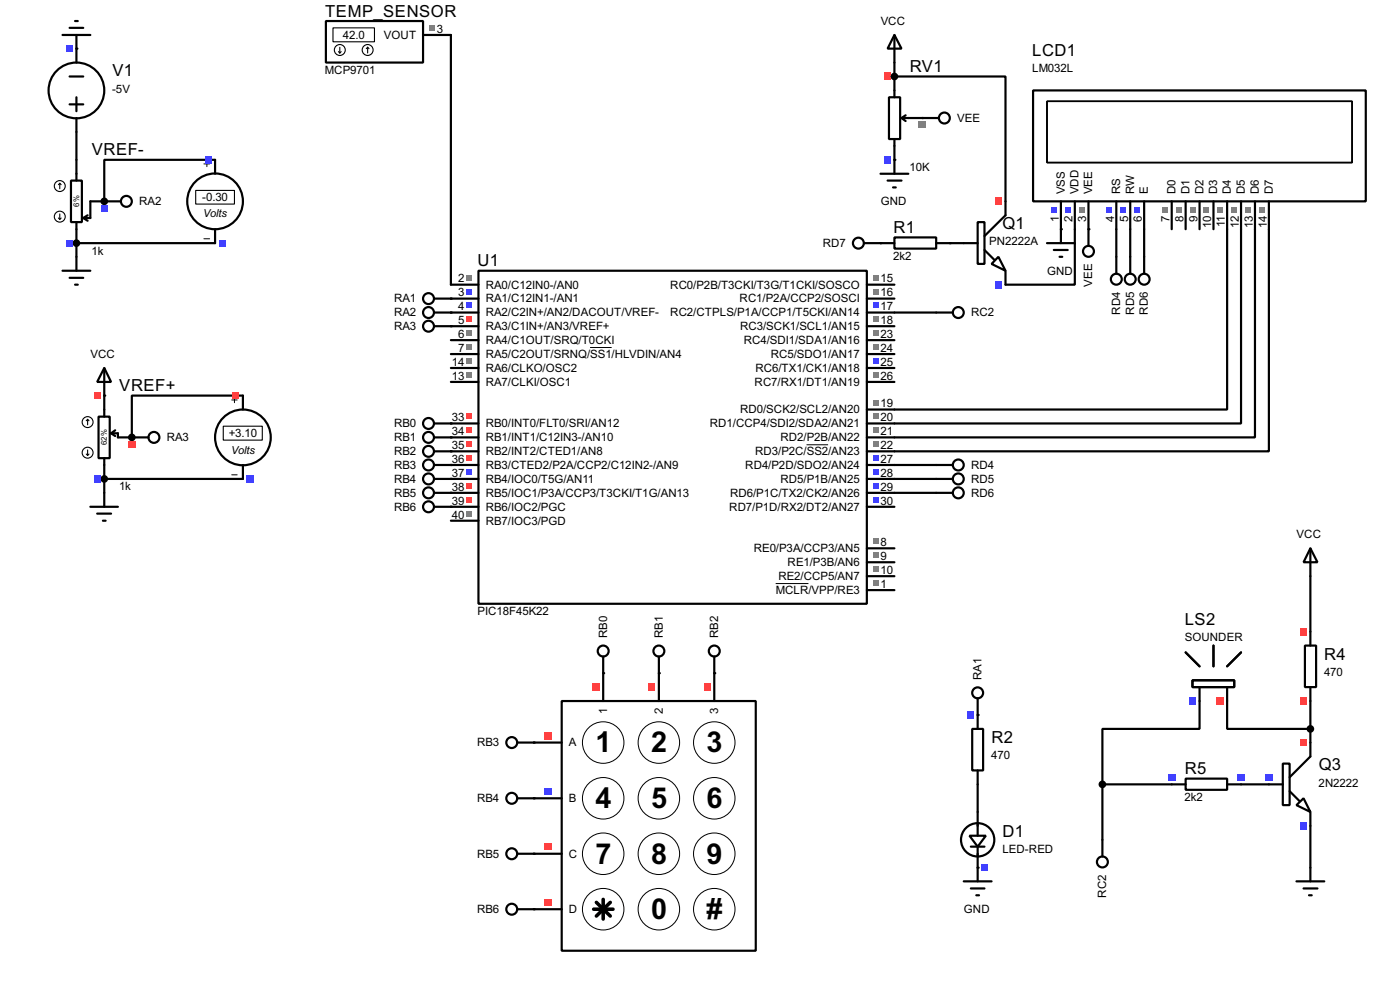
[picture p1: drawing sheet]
<svg xmlns="http://www.w3.org/2000/svg" width="256mm" height="180mm" viewBox="0 0 256 180" stroke-linecap="round" stroke-linejoin="round" font-family="sans-serif">
<g fill="#000">
<circle cx="14" cy="8.9" r=".2"/>
<circle cx="163.9" cy="14" r=".2"/>
<circle cx="19.1" cy="36.9" r=".2"/>
<circle cx="163.9" cy="29.3" r=".2"/>
<circle cx="169" cy="21.6" r=".2"/>
<circle cx="14" cy="44.5" r=".2"/>
<circle cx="82.6" cy="57.2" r=".2"/>
<circle cx="82.6" cy="54.7" r=".2"/>
<circle cx="82.6" cy="59.7" r=".2"/>
<circle cx="161.3" cy="44.5" r=".2"/>
<circle cx="174" cy="44.5" r=".2"/>
<circle cx="194.4" cy="42" r=".2"/>
<circle cx="199.4" cy="42" r=".2"/>
<circle cx="19.1" cy="72.4" r=".2"/>
<circle cx="82.6" cy="77.5" r=".2"/>
<circle cx="19.1" cy="87.7" r=".2"/>
<circle cx="24.2" cy="80.1" r=".2"/>
<circle cx="82.6" cy="92.8" r=".2"/>
<circle cx="82.6" cy="90.2" r=".2"/>
<circle cx="82.6" cy="82.6" r=".2"/>
<circle cx="82.6" cy="85.1" r=".2"/>
<circle cx="82.6" cy="80.1" r=".2"/>
<circle cx="82.6" cy="87.7" r=".2"/>
<circle cx="97.8" cy="135.9" r=".2"/>
<circle cx="110.5" cy="123.2" r=".2"/>
<circle cx="120.7" cy="123.2" r=".2"/>
<circle cx="130.9" cy="123.2" r=".2"/>
<circle cx="179.1" cy="130.9" r=".2"/>
<circle cx="97.8" cy="156.3" r=".2"/>
<circle cx="97.8" cy="146.1" r=".2"/>
<circle cx="179.1" cy="158.8" r=".2"/>
<circle cx="97.8" cy="166.4" r=".2"/>
</g>
<g fill="none" stroke="#000" stroke-width=".4">
<path d="M82.6 6.4v45.7M162.9 17.8h2v7.7h-2zM163.9 6.4l1.3 2.5h-2.6zM163.9 14h20.3v22.9M163.9 6.4v11.4M14 24.2v5.1M39.4 29.3h-20.3v7.6M161.3 31.8h5.1M162.6 33.1h2.6M163.6 34.3h.5M163.9 25.5v6.3M165.2 21.6h6.8"/>
<path d="M165.2 21.6l.7 .6M165.9 21.1l-.7 .5M39.4 44.5h-25.4v2.5M163.9 57.2h7.6M196.9 42v10.1h-12.7M204.5 42v8.1M207.1 42v8.1M209.6 42v8.1M224.8 42v33h-60.9M227.4 42v35.5h-63.5M229.9 42v38.1h-66M232.5 42v40.6h-68.6"/>
<path d="M44.5 72.4h-20.3v7.7M44.5 87.7h-25.4v2.5M163.9 85.1h10.7M163.9 87.7h10.7M163.9 90.2h10.7M240.1 105.5v10.1M219.8 128.3v5.1h-17.8v10.2M224.8 128.3v5.1h15.3M240.1 128.3v7.6M179.1 143.6v5M202 143.6h12.7M202 143.6v10.1"/>
<path d="M227.4 143.6h5.1M240.1 151.2v7.6"/>
<circle cx="173" cy="21.6" r="1"/>
<circle cx="204.5" cy="51.1" r="1"/>
<circle cx="207" cy="51.1" r="1"/>
<circle cx="209.6" cy="51.1" r="1"/>
<circle cx="175.5" cy="87.7" r="1"/>
<circle cx="175.5" cy="85.1" r="1"/>
<circle cx="175.5" cy="90.2" r="1"/>
</g>
<path d="M162 28.6h1.2v1.3h-1.2z" fill="#4040ff"/>
<path d="M162 13.4h1.2v1.3h-1.2z" fill="#ff4040"/>
<path d="M168.3 22.3h1.3v1.2h-1.3z" fill="#808080"/>
<g fill="none" stroke="#000" stroke-width=".4">
<path d="M184.2 36.9v2.5l-3.8 3.8M174 44.5h5.1M179.1 40.7h1.3v7.6h-1.3zM180.4 45.8l1.8 1.8M182.9 47l1.3 2.6-2.5-1.3zM184.2 49.6v2.5M199.4 42v3"/>
<circle cx="199.4" cy="46" r="1"/>
</g>
<circle cx="163.8" cy="14" r=".5" fill="#000" stroke="#000" stroke-width=".4"/>
<path d="M182.3 36.2h1.3v1.3h-1.3z" fill="#ff4040"/>
<path d="M182.3 51.5h1.3v1.3h-1.3z" fill="#4040ff"/>
<g fill="none" stroke="#000" stroke-width=".4">
<path d="M158.3 44.5h5.6M163.9 43.5h7.6v2h-7.6zM171.5 44.5h2.5M79.6 77.5h3M79.6 80.1h3M79.6 82.6h3M79.6 87.7h3M79.6 85.1h3M79.6 90.2h3M79.6 92.8h3M94.8 135.9h8.1M102.9 128.3h35.6v45.7h-35.6z"/>
<path d="M110.5 120.2v8.1M120.7 120.2v8.1M130.9 120.2v8.1M94.8 146.1h8.1M94.8 156.3h8.1M94.8 166.4h8.1"/>
<circle cx="157.2" cy="44.5" r="1"/>
<circle cx="78.5" cy="77.5" r="1"/>
<circle cx="78.5" cy="82.6" r="1"/>
<circle cx="78.5" cy="87.7" r="1"/>
<circle cx="78.5" cy="92.8" r="1"/>
<circle cx="78.5" cy="85.1" r="1"/>
<circle cx="78.5" cy="80.1" r="1"/>
<circle cx="78.5" cy="90.2" r="1"/>
<circle cx="110.5" cy="119.2" r="1"/>
<circle cx="120.7" cy="119.2" r="1"/>
<circle cx="130.8" cy="119.2" r="1"/>
<circle cx="93.7" cy="135.9" r="1"/>
<circle cx="93.7" cy="146.1" r="1"/>
<circle cx="93.7" cy="156.3" r="1"/>
<circle cx="93.7" cy="166.4" r="1"/>
</g>
<g fill="none" stroke="#000" stroke-width=".18">
<circle cx="110.5" cy="135.9" r="3.8"/>
<circle cx="120.7" cy="135.9" r="3.8"/>
<circle cx="130.8" cy="135.9" r="3.8"/>
<circle cx="110.5" cy="146.1" r="3.8"/>
<circle cx="110.5" cy="156.3" r="3.8"/>
<circle cx="120.7" cy="156.3" r="3.8"/>
<circle cx="120.7" cy="146.1" r="3.8"/>
<circle cx="130.8" cy="156.3" r="3.8"/>
<circle cx="130.8" cy="146.1" r="3.8"/>
<circle cx="110.5" cy="166.4" r="3.8"/>
<circle cx="120.7" cy="166.4" r="3.8"/>
<circle cx="130.8" cy="166.4" r="3.8"/>
</g>
<path d="M108.8 166.4h3.5M109.3 165.2l2.5 2.5M110.5 164.6v3.6M111.8 165.2l-2.5 2.5" fill="none" stroke="#000" stroke-width=".65"/>
<g fill="#ff4040">
<path d="M108.6 125.1h1.3v1.3h-1.3z"/>
<path d="M118.8 125.1h1.3v1.3h-1.3z"/>
<path d="M129 125.1h1.2v1.3h-1.2z"/>
<path d="M99.7 134h1.3v1.3h-1.3z"/>
</g>
<path d="M99.7 144.2h1.3v1.3h-1.3z" fill="#4040ff"/>
<g fill="#ff4040">
<path d="M99.7 154.4h1.3v1.2h-1.3z"/>
<path d="M99.7 164.5h1.3v1.3h-1.3z"/>
</g>
<g fill="none" stroke="#000" stroke-width=".4">
<path d="M189.3 16.6h60.9v20.3h-60.9zM194.4 36.9v7.6M196.9 36.9v5.1M199.4 36.9v5.1M204.5 36.9v5.1M207.1 36.9v5.1M209.6 36.9v5.1M214.7 36.9v5.1M217.2 36.9v5.1M219.8 36.9v5.1M222.3 36.9v5.1M224.8 36.9v5.1"/>
<path d="M227.4 36.9v5.1M229.9 36.9v5.1M232.5 36.9v5.1M191.8 44.5h5.1M193.1 45.8h2.5M194.1 47h.5"/>
</g>
<path d="M191.8 18.6h55.9v11.2h-55.9z" fill="none" stroke="#000" stroke-width=".25"/>
<g fill="#808080">
<path d="M230.7 38h1v1h-1z"/>
<path d="M228.1 38h1.1v1h-1.1z"/>
<path d="M225.6 38h1v1h-1z"/>
<path d="M223.1 38h1v1h-1z"/>
<path d="M220.5 38h1v1h-1z"/>
<path d="M218 38h1v1h-1z"/>
<path d="M215.4 38h1.1v1h-1.1z"/>
<path d="M212.9 38h1v1h-1z"/>
</g>
<g fill="#4040ff">
<path d="M207.8 38h1v1h-1z"/>
<path d="M205.3 38h1v1h-1z"/>
<path d="M202.7 38h1.1v1h-1.1z"/>
<path d="M192.6 38h1v1h-1z"/>
<path d="M195.1 38h1v1h-1z"/>
</g>
<path d="M197.7 38h1v1h-1z" fill="#808080"/>
<g fill="none" stroke="#000" stroke-width=".4">
<path d="M177.6 153h3l-1.5 2zM177.9 155h2.5M179.1 148.6v4.4M179.1 155v3.8"/>
<circle cx="179.1" cy="153.7" r="3.1"/>
</g>
<path d="M179.8 158.2h1.2v1.2h-1.2z" fill="#4040ff"/>
<g fill="none" stroke="#000" stroke-width=".4">
<path d="M171.5 57.2h3.1M235 139.8h1.3v7.6h-1.3zM240.1 135.9v2.6l-3.8 3.8M179.1 158.8v2.5M232.5 143.6h2.5M236.3 144.8l1.8 1.8M237.5 147.4l1.3-1.3 1.3 2.5zM240.1 148.6v2.6M176.6 161.3h5.1M177.9 162.6h2.5M178.9 163.9h.5"/>
<circle cx="175.5" cy="57.2" r="1"/>
</g>
<path d="M231.8 141.7h1.3v1.2h-1.3z" fill="#4040ff"/>
<path d="M238.2 135.3h1.2v1.3h-1.2z" fill="#ff4040"/>
<path d="M238.2 150.5h1.2v1.3h-1.2z" fill="#4040ff"/>
<path d="M239.1 118.2h2v7.6h-2zM240.1 115.6v2.6M240.1 125.8v2.5" fill="none" stroke="#000" stroke-width=".4"/>
<g fill="#ff4040">
<path d="M238.2 127.7h1.2v1.3h-1.2z"/>
<path d="M238.2 115h1.2v1.3h-1.2z"/>
</g>
<path d="M240.1 100.4l1.3 2.5h-2.6zM240.1 100.4v5.1M214.7 143.6h2.5M217.2 142.5h7.6v2.1h-7.6zM224.8 143.6h2.6M240.1 158.8v2.5M237.5 161.3h5.1M238.8 162.6h2.6M239.8 163.9h.5" fill="none" stroke="#000" stroke-width=".4"/>
<g fill="#4040ff">
<path d="M226.7 141.7h1.3v1.2h-1.3z"/>
<path d="M214 141.7h1.3v1.2h-1.3z"/>
</g>
<path d="M217.2 119.4l2.6 2.6M222.3 118.2v3.8M227.4 119.4l-2.6 2.6M218.5 124.5h7.6v1.3h-7.6zM219.8 125.8v2.5M224.8 125.8v2.5" fill="none" stroke="#000" stroke-width=".4"/>
<path d="M217.9 127.7h1.2v1.3h-1.2z" fill="#4040ff"/>
<path d="M222.9 127.7h1.3v1.3h-1.3z" fill="#ff4040"/>
<g fill="#000" stroke="#000" stroke-width=".4">
<circle cx="240" cy="133.4" r=".5"/>
<circle cx="201.9" cy="143.6" r=".5"/>
</g>
<g fill="none" stroke="#000" stroke-width=".4">
<path d="M59.7 3.9h17.8v7.6h-17.8zM77.5 6.4h5.1M202 153.7v3.1"/>
<circle cx="201.9" cy="157.8" r="1"/>
</g>
<g fill="none" stroke="#000" stroke-width=".2">
<path d="M61 5.1h7.6v2.6h-7.6zM62 9.5l.3 .2M62.3 8.7v1M62.5 9.5l-.2 .2M67.4 8.7l-.3 .2M67.4 8.7l.2 .2M67.4 8.7v1"/>
<circle cx="62.2" cy="9.2" r="1"/>
<circle cx="67.3" cy="9.2" r="1"/>
</g>
<path d="M78.7 4.6h1v1h-1z" fill="#808080"/>
<g fill="none" stroke="#000" stroke-width=".4">
<path d="M178.1 133.4h2v7.6h-2zM179.1 127.8v5.6M179.1 141v2.6"/>
<circle cx="179.1" cy="126.8" r="1"/>
</g>
<path d="M177.2 130.2h1.3v1.3h-1.3z" fill="#4040ff"/>
<g fill="none" stroke="#000" stroke-width=".4">
<path d="M79.6 54.7h3M44.5 72.4v2.6M16.6 92.8h5M17.8 94h2.6M18.9 95.3h.5M19.1 90.2v2.6M44.5 85.1v2.6"/>
<circle cx="78.5" cy="54.7" r="1"/>
<circle cx="44.5" cy="80.1" r="5.1"/>
</g>
<path d="M42.5 73.2h1M43 72.7v1M42.5 86.9h1" fill="none" stroke="#000" stroke-width=".18"/>
<path d="M40.9 78h7.2v2.6h-7.2z" fill="none" stroke="#000" stroke-width=".2"/>
<path d="M45.1 87h1.3v1.3h-1.3z" fill="#4040ff"/>
<path d="M42.6 71.8h1.3v1.3h-1.3z" fill="#ff4040"/>
<g fill="none" stroke="#000" stroke-width=".4">
<path d="M79.6 57.2h8.1M79.6 59.7h8.1M82.6 52.1h5.1M82.6 54.7h5.1M87.7 49.6h71.1v60.9h-71.1zM158.8 57.2h5.1M158.8 59.7h5.1M158.8 52.1h5.1M158.8 54.7h5.1M82.6 62.3h5.1M82.6 64.8h5.1M82.6 67.4h5.1"/>
<path d="M82.6 69.9h5.1M82.6 77.5h5.1M158.8 62.3h5.1M158.8 64.8h5.1M158.8 67.4h5.1M158.8 69.9h5.1M158.8 77.5h5.1M158.8 75h5.1M82.6 87.7h5.1M82.6 90.2h5.1M82.6 92.8h5.1M82.6 95.3h5.1"/>
<path d="M82.6 80.1h5.1M82.6 82.6h5.1M82.6 85.1h5.1M158.8 87.7h5.1M158.8 90.2h5.1M158.8 92.8h5.1M158.8 80.1h5.1M158.8 82.6h5.1M158.8 85.1h5.1M158.8 108h5.1M158.8 100.4h5.1M158.8 102.9h5.1"/>
<path d="M158.8 105.5h5.1"/>
<circle cx="78.5" cy="57.2" r="1"/>
<circle cx="78.5" cy="59.7" r="1"/>
</g>
<path d="M108.1 63.6h4M147.8 81.4h3.9M142.1 106.8h6" fill="none" stroke="#000" stroke-width=".18"/>
<path d="M85.5 60.5h1v1h-1z" fill="#808080"/>
<path d="M85.5 85.9h1v1h-1z" fill="#4040ff"/>
<g fill="#ff4040">
<path d="M85.5 88.4h1v1.1h-1z"/>
<path d="M85.5 91h1v1h-1z"/>
</g>
<g fill="#808080">
<path d="M85.5 93.5h1v1h-1z"/>
<path d="M159.9 50.3h1.1v1.1h-1.1z"/>
<path d="M159.9 58h1.1v1h-1.1z"/>
<path d="M159.9 60.5h1.1v1h-1.1z"/>
<path d="M159.9 63h1.1v1.1h-1.1z"/>
</g>
<path d="M159.9 65.6h1.1v1h-1.1z" fill="#4040ff"/>
<g fill="#808080">
<path d="M159.9 68.1h1.1v1h-1.1z"/>
<path d="M159.9 52.9h1.1v1h-1.1z"/>
</g>
<path d="M159.9 55.4h1.1v1h-1.1z" fill="#4040ff"/>
<path d="M85.5 50.3h1v1.1h-1z" fill="#808080"/>
<path d="M85.5 52.9h1v1h-1z" fill="#4040ff"/>
<path d="M85.5 58h1v1h-1z" fill="#ff4040"/>
<path d="M85.5 55.4h1v1h-1z" fill="#4040ff"/>
<g fill="#808080">
<path d="M159.9 106.2h1.1v1h-1.1z"/>
<path d="M85.5 65.6h1v1h-1z"/>
<path d="M85.5 68.1h1v1h-1z"/>
</g>
<g fill="#ff4040">
<path d="M85.5 75.7h1v1.1h-1z"/>
<path d="M85.5 78.3h1v1h-1z"/>
<path d="M85.5 80.8h1v1h-1z"/>
<path d="M85.5 83.4h1v1h-1z"/>
</g>
<g fill="#808080">
<path d="M85.5 63h1v1.1h-1z"/>
<path d="M159.9 73.2h1.1v1h-1.1z"/>
<path d="M159.9 80.8h1.1v1h-1.1z"/>
</g>
<g fill="#4040ff">
<path d="M159.9 83.4h1.1v1h-1.1z"/>
<path d="M159.9 85.9h1.1v1h-1.1z"/>
<path d="M159.9 88.4h1.1v1.1h-1.1z"/>
<path d="M159.9 91h1.1v1h-1.1z"/>
</g>
<g fill="#808080">
<path d="M159.9 75.7h1.1v1.1h-1.1z"/>
<path d="M159.9 78.3h1.1v1h-1.1z"/>
<path d="M159.9 98.6h1.1v1h-1.1z"/>
<path d="M159.9 101.1h1.1v1.1h-1.1z"/>
<path d="M159.9 103.7h1.1v1h-1.1z"/>
</g>
<g fill="none" stroke="#000" stroke-width=".4">
<path d="M18.1 76.3h2v7.6h-2zM19.1 67.4l1.3 2.5h-2.6zM19.1 67.4v8.9M20.4 79.3h1.2v.8h5.6M20.4 79.3l.7 .5M21.1 78.8l-.7 .5M19.1 83.9v3.8"/>
<circle cx="28.2" cy="80.1" r="1"/>
</g>
<g fill="#000" stroke="#000" stroke-width=".4">
<circle cx="19.1" cy="87.7" r=".5"/>
<circle cx="24.1" cy="80.1" r=".5"/>
</g>
<g fill="none" stroke="#000" stroke-width=".2">
<path d="M16.1 76.8l-.3 .2M16.1 76.8l.2 .2M16.1 76.8v1M15.8 83.1l.3 .3M16.1 82.4v1M16.3 83.1l-.2 .3"/>
<circle cx="16" cy="77.3" r="1"/>
<circle cx="16" cy="82.9" r="1"/>
</g>
<path d="M17.2 87h1.3v1.3h-1.3z" fill="#4040ff"/>
<g fill="#ff4040">
<path d="M17.2 71.8h1.3v1.3h-1.3z"/>
<path d="M23.5 80.7h1.3v1.3h-1.3z"/>
</g>
<g fill="none" stroke="#000" stroke-width=".4">
<path d="M11.5 6.4h5.1M12.8 5.1h2.5M12.8 19.1h2.5M12.8 14h2.5M13.8 3.9h.5M14 6.4v5.1M14 17.8v2.6M14 21.6v2.6"/>
<circle cx="14" cy="16.6" r="5.1"/>
</g>
<path d="M12.1 8.3h1.3v1.3h-1.3z" fill="#4040ff"/>
<g fill="none" stroke="#000" stroke-width=".4">
<path d="M39.4 29.3v2.5M11.5 49.6h5.1M12.8 50.9h2.5M13.8 52.1h.5M14 47v2.6M39.4 42v2.5"/>
<circle cx="39.4" cy="36.9" r="5.1"/>
</g>
<path d="M37.4 30h1M37.9 29.5v1M37.4 43.7h1" fill="none" stroke="#000" stroke-width=".18"/>
<path d="M35.9 34.9h7.1v2.5h-7.1z" fill="none" stroke="#000" stroke-width=".2"/>
<g fill="#4040ff">
<path d="M40.1 43.9h1.2v1.2h-1.2z"/>
<path d="M37.5 28.6h1.3v1.3h-1.3z"/>
</g>
<g fill="none" stroke="#000" stroke-width=".4">
<path d="M13 33.1h2v7.6h-2zM14 29.3v3.8M15.3 39.9l.8 .5M16.1 39.4l-.8 .5M22.2 36.9h-5.6v3h-1.3M14 40.7v3.8"/>
<circle cx="23.1" cy="36.9" r="1"/>
</g>
<g fill="#000" stroke="#000" stroke-width=".4">
<circle cx="19.1" cy="36.9" r=".5"/>
<circle cx="14" cy="44.5" r=".5"/>
</g>
<g fill="none" stroke="#000" stroke-width=".2">
<path d="M10.7 39.9l.3 .3M11 33.6l-.3 .2M11 33.6l.2 .2M11 33.6v1M11 39.2v1M11.2 39.9l-.2 .3"/>
<circle cx="10.9" cy="34.1" r="1"/>
<circle cx="10.9" cy="39.7" r="1"/>
</g>
<g fill="#4040ff">
<path d="M12.1 43.9h1.3v1.2h-1.3z"/>
<path d="M18.5 37.5h1.2v1.3h-1.2z"/>
</g>
<g font-size="5.9">
<text x="109.1" y="137.7">1</text>
<text x="119.3" y="137.7">2</text>
<text x="129.5" y="137.7">3</text>
<text x="109.1" y="147.9">4</text>
<text x="119.3" y="147.9">5</text>
<text x="129.5" y="147.9">6</text>
<text x="109.1" y="158.1">7</text>
<text x="119.3" y="158.1">8</text>
<text x="129.5" y="158.1">9</text>
<text x="119.3" y="168.2">0</text>
<text x="129.5" y="168.2">#</text>
</g>
<g font-size="3.4">
<text x="59.6" y="3">TEMP_SENSOR</text>
<text x="189.1" y="10.2">LCD1</text>
<text x="20.6" y="14">V1</text>
<text x="166.7" y="13.2">RV1</text>
<text x="16.8" y="28.5">VREF-</text>
<text x="183.7" y="42">Q1</text>
<text x="163.7" y="42.7">R1</text>
<text x="87.5" y="48.7">U1</text>
<text x="21.9" y="71.6">VREF+</text>
<text x="217.1" y="114.4">LS2</text>
<text x="242.6" y="120.7">R4</text>
<text x="181.7" y="136">R2</text>
<text x="217.1" y="141.7">R5</text>
<text x="241.6" y="141">Q3</text>
<text x="183.7" y="153.2">D1</text>
</g>
<g font-size="2.4">
<text x="80.1" y="6">3</text>
<text x="161.3" y="4.6">VCC</text>
<text x="62.8" y="7.1">42.0</text>
<text x="70.3" y="7.1">VOUT</text>
<text x="20.6" y="16.9">-5V</text>
<text x="59.5" y="13.6">MCP9701</text>
<text x="189.1" y="13.2">LM032L</text>
<text x="175.3" y="22.3">VEE</text>
<text x="166.6" y="31.4">10K</text>
<text x="195.1" y="35.6" transform="rotate(-90 195.1 35.6)">VSS</text>
<text x="197.6" y="35.6" transform="rotate(-90 197.6 35.6)">VDD</text>
<text x="200.1" y="35.6" transform="rotate(-90 200.1 35.6)">VEE</text>
<text x="205.2" y="35.6" transform="rotate(-90 205.2 35.6)">RS</text>
<text x="207.8" y="35.6" transform="rotate(-90 207.8 35.6)">RW</text>
<text x="210.3" y="35.6" transform="rotate(-90 210.3 35.6)">E</text>
<text x="215.4" y="35.6" transform="rotate(-90 215.4 35.6)">D0</text>
<text x="217.9" y="35.6" transform="rotate(-90 217.9 35.6)">D1</text>
<text x="220.5" y="35.6" transform="rotate(-90 220.5 35.6)">D2</text>
<text x="223" y="35.6" transform="rotate(-90 223 35.6)">D3</text>
<text x="225.5" y="35.6" transform="rotate(-90 225.5 35.6)">D4</text>
<text x="228.1" y="35.6" transform="rotate(-90 228.1 35.6)">D5</text>
<text x="230.6" y="35.6" transform="rotate(-90 230.6 35.6)">D6</text>
<text x="233.2" y="35.6" transform="rotate(-90 233.2 35.6)">D7</text>
<text x="25.5" y="37.6">RA2</text>
<text x="37.1" y="36.8">-0.30</text>
<text x="161.3" y="37.6">GND</text>
<text x="194" y="40.6" transform="rotate(-90 194 40.6)">1</text>
<text x="196.5" y="40.6" transform="rotate(-90 196.5 40.6)">2</text>
<text x="199" y="40.6" transform="rotate(-90 199 40.6)">3</text>
<text x="204.1" y="40.6" transform="rotate(-90 204.1 40.6)">4</text>
<text x="206.7" y="40.6" transform="rotate(-90 206.7 40.6)">5</text>
<text x="209.2" y="40.6" transform="rotate(-90 209.2 40.6)">6</text>
<text x="214.3" y="40.6" transform="rotate(-90 214.3 40.6)">7</text>
<text x="216.8" y="40.6" transform="rotate(-90 216.8 40.6)">8</text>
<text x="219.4" y="40.6" transform="rotate(-90 219.4 40.6)">9</text>
<text x="221.9" y="41.7" transform="rotate(-90 221.9 41.7)">10</text>
<text x="224.4" y="41.5" transform="rotate(-90 224.4 41.5)">11</text>
<text x="227" y="41.7" transform="rotate(-90 227 41.7)">12</text>
<text x="229.5" y="41.7" transform="rotate(-90 229.5 41.7)">13</text>
<text x="232.1" y="41.7" transform="rotate(-90 232.1 41.7)">14</text>
<text x="16.8" y="46.6">1k</text>
<text x="150.7" y="45.2">RD7</text>
<text x="163.7" y="47.6">2k2</text>
<text x="181.2" y="44.9">PN2222A</text>
<text x="84" y="51.7">2</text>
<text x="89" y="52.8">RA0/C12IN0-/AN0</text>
<text x="122.8" y="52.8">RC0/P2B/T3CKI/T3G/T1CKI/SOSCO</text>
<text x="161.3" y="51.7">15</text>
<text x="191.8" y="50.3">GND</text>
<text x="200.1" y="52.5" transform="rotate(-90 200.1 52.5)">VEE</text>
<text x="72.2" y="55.4">RA1</text>
<text x="72.2" y="57.9">RA2</text>
<text x="84" y="54.3">3</text>
<text x="84" y="59.3">5</text>
<text x="84" y="56.8">4</text>
<text x="89" y="55.4">RA1/C12IN1-/AN1</text>
<text x="89" y="57.9">RA2/C2IN+/AN2/DACOUT/VREF-</text>
<text x="122.8" y="57.9">RC2/CTPLS/P1A/CCP1/T5CKI/AN14</text>
<text x="135.5" y="55.4">RC1/P2A/CCP2/SOSCI</text>
<text x="161.3" y="59.3">18</text>
<text x="161.3" y="54.3">16</text>
<text x="161.3" y="56.8">17</text>
<text x="177.9" y="57.9">RC2</text>
<text x="205.2" y="57.6" transform="rotate(-90 205.2 57.6)">RD4</text>
<text x="207.8" y="57.6" transform="rotate(-90 207.8 57.6)">RD5</text>
<text x="210.3" y="57.6" transform="rotate(-90 210.3 57.6)">RD6</text>
<text x="16.6" y="65.5">VCC</text>
<text x="72.2" y="60.4">RA3</text>
<text x="84" y="61.9">6</text>
<text x="84" y="64.4">7</text>
<text x="89" y="63">RA4/C1OUT/SRQ/T0CKI</text>
<text x="89" y="60.4">RA3/C1IN+/AN3/VREF+</text>
<text x="89" y="65.5">RA5/C2OUT/SRNQ/SS1/HLVDIN/AN4</text>
<text x="135.6" y="60.4">RC3/SCK1/SCL1/AN15</text>
<text x="136.2" y="63">RC4/SDI1/SDA1/AN16</text>
<text x="141.2" y="65.5">RC5/SDO1/AN17</text>
<text x="161.3" y="61.9">23</text>
<text x="161.3" y="64.4">24</text>
<text x="82.8" y="67">14</text>
<text x="82.8" y="69.5">13</text>
<text x="89" y="68.1">RA6/CLKO/OSC2</text>
<text x="89" y="70.6">RA7/CLKI/OSC1</text>
<text x="138.2" y="70.6">RC7/RX1/DT1/AN19</text>
<text x="138.4" y="68.1">RC6/TX1/CK1/AN18</text>
<text x="161.3" y="67">25</text>
<text x="161.3" y="69.5">26</text>
<text x="82.8" y="77.1">33</text>
<text x="135.6" y="75.7">RD0/SCK2/SCL2/AN20</text>
<text x="161.3" y="74.6">19</text>
<text x="161.3" y="77.1">20</text>
<text x="30.5" y="80.8">RA3</text>
<text x="41.9" y="80">+3.10</text>
<text x="72.2" y="78.2">RB0</text>
<text x="72.2" y="80.8">RB1</text>
<text x="72.2" y="83.3">RB2</text>
<text x="82.8" y="79.7">34</text>
<text x="82.8" y="82.2">35</text>
<text x="89" y="78.2">RB0/INT0/FLT0/SRI/AN12</text>
<text x="89" y="80.8">RB1/INT1/C12IN3-/AN10</text>
<text x="89" y="83.3">RB2/INT2/CTED1/AN8</text>
<text x="130" y="78.2">RD1/CCP4/SDI2/SDA2/AN21</text>
<text x="138.3" y="83.3">RD3/P2C/SS2/AN23</text>
<text x="143" y="80.8">RD2/P2B/AN22</text>
<text x="161.3" y="82.2">22</text>
<text x="161.3" y="79.7">21</text>
<text x="21.8" y="89.8">1k</text>
<text x="72.2" y="88.4">RB4</text>
<text x="72.2" y="85.8">RB3</text>
<text x="82.8" y="87.3">37</text>
<text x="82.8" y="89.8">38</text>
<text x="82.8" y="84.7">36</text>
<text x="89" y="88.4">RB4/IOC0/T5G/AN11</text>
<text x="89" y="85.8">RB3/CTED2/P2A/CCP2/C12IN2-/AN9</text>
<text x="136.5" y="85.8">RD4/P2D/SDO2/AN24</text>
<text x="143" y="88.4">RD5/P1B/AN25</text>
<text x="161.3" y="84.7">27</text>
<text x="161.3" y="87.3">28</text>
<text x="161.3" y="89.8">29</text>
<text x="177.9" y="88.4">RD5</text>
<text x="177.9" y="85.8">RD4</text>
<text x="72.2" y="90.9">RB5</text>
<text x="72.2" y="93.5">RB6</text>
<text x="82.8" y="92.4">39</text>
<text x="82.8" y="94.9">40</text>
<text x="89" y="90.9">RB5/IOC1/P3A/CCP3/T3CKI/T1G/AN13</text>
<text x="89" y="93.5">RB6/IOC2/PGC</text>
<text x="133.6" y="93.5">RD7/P1D/RX2/DT2/AN27</text>
<text x="133.7" y="90.9">RD6/P1C/TX2/CK2/AN26</text>
<text x="161.3" y="92.4">30</text>
<text x="177.9" y="90.9">RD6</text>
<text x="89" y="96">RB7/IOC3/PGD</text>
<text x="138.1" y="101.1">RE0/P3A/CCP3/AN5</text>
<text x="161.3" y="100">8</text>
<text x="237.5" y="98.5">VCC</text>
<text x="142.6" y="106.2">RE2/CCP5/AN7</text>
<text x="144.3" y="103.6">RE1/P3B/AN6</text>
<text x="161.3" y="107.6">1</text>
<text x="161.3" y="102.5">9</text>
<text x="161.3" y="105.1">10</text>
<text x="87.5" y="112.6">PIC18F45K22</text>
<text x="142.1" y="108.7">MCLR/VPP/RE3</text>
<text x="111.2" y="116.8" transform="rotate(-90 111.2 116.8)">RB0</text>
<text x="121.4" y="116.8" transform="rotate(-90 121.4 116.8)">RB1</text>
<text x="131.6" y="116.8" transform="rotate(-90 131.6 116.8)">RB2</text>
<text x="217" y="117.3">SOUNDER</text>
<text x="179.8" y="124.5" transform="rotate(-90 179.8 124.5)">RA1</text>
<text x="242.6" y="123.7">470</text>
<text x="111.2" y="130.7" transform="rotate(-90 111.2 130.7)">1</text>
<text x="121.4" y="130.7" transform="rotate(-90 121.4 130.7)">2</text>
<text x="131.6" y="130.7" transform="rotate(-90 131.6 130.7)">3</text>
<text x="87.4" y="136.6">RB3</text>
<text x="104.2" y="136.6">A</text>
<text x="181.6" y="138.9">470</text>
<text x="241.6" y="144">2N2222</text>
<text x="87.4" y="146.8">RB4</text>
<text x="104.2" y="146.8">B</text>
<text x="217" y="146.7">2k2</text>
<text x="87.4" y="157">RB5</text>
<text x="104.2" y="157">C</text>
<text x="183.6" y="156.2">LED-RED</text>
<text x="87.4" y="167.1">RB6</text>
<text x="104.2" y="167.1">D</text>
<text x="176.6" y="167.1">GND</text>
<text x="202.7" y="164.3" transform="rotate(-90 202.7 164.3)">RC2</text>
</g>
<g font-size="2.3">
<text x="37.2" y="39.8">Volts</text>
<text x="42.3" y="83">Volts</text>
</g>
<g font-size="1.6">
<text x="14.5" y="37.9" transform="rotate(-90 14.5 37.9)">6%</text>
<text x="19.6" y="81.5" transform="rotate(-90 19.6 81.5)">62%</text>
</g>
</svg>
